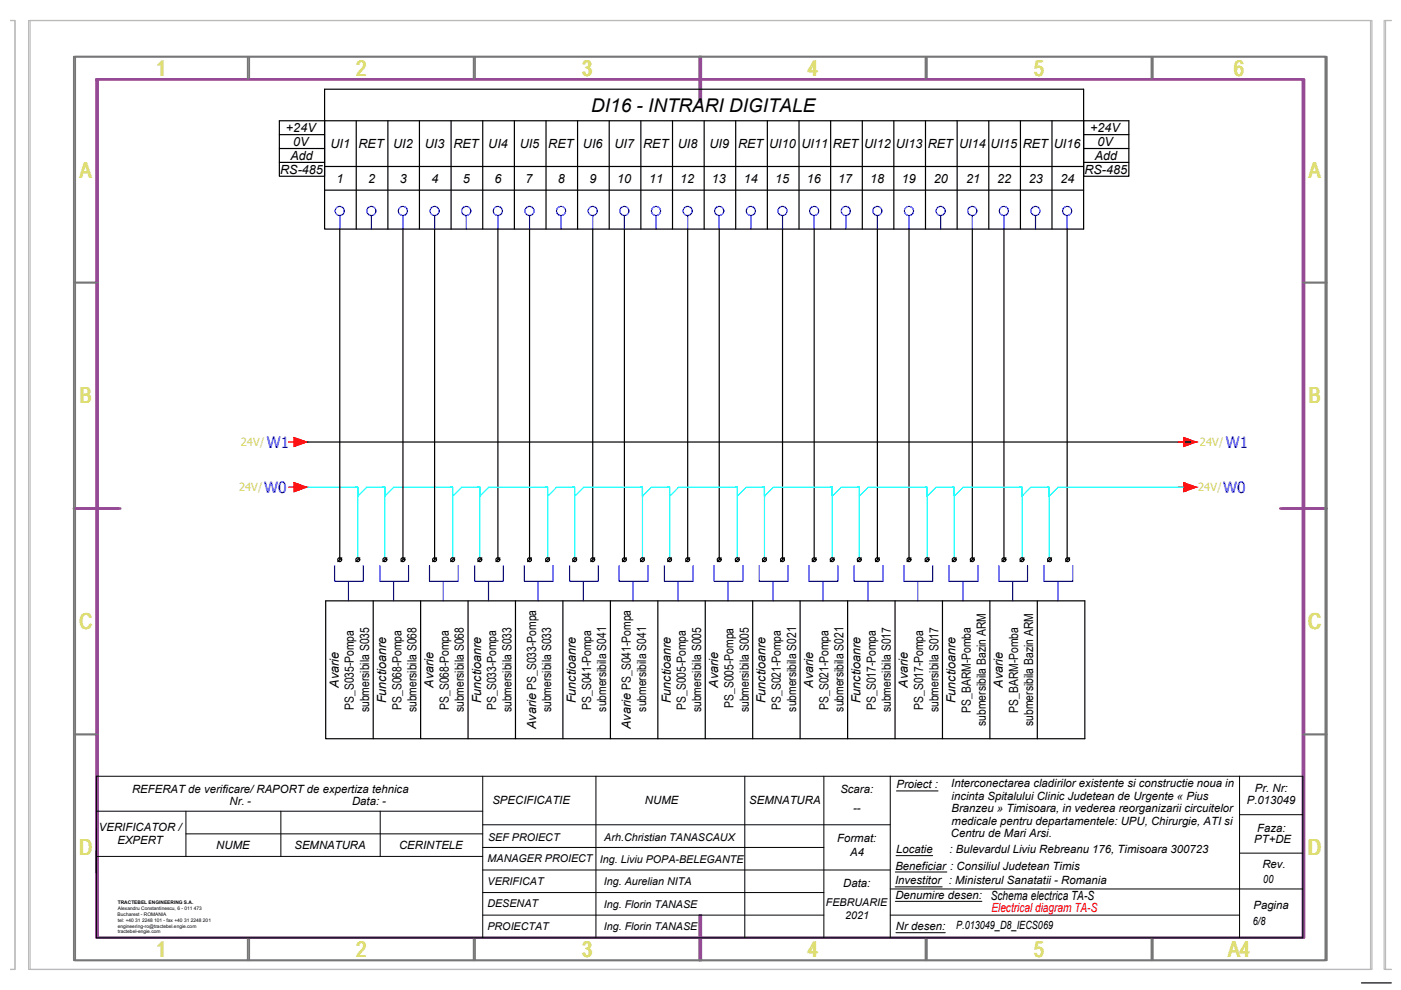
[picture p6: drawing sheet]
<svg xmlns="http://www.w3.org/2000/svg" width="297mm" height="210mm" viewBox="0 0 297 210" stroke-linecap="round" stroke-linejoin="round" font-family="sans-serif">
<!-- layer: CP_LINENORM -->
<path d="M2.1 4.4h1.1v201.1h-1.1M6.1 4.4h284.5v201.1h-284.5zM6.4 4.4h284.5v201.1h-284.5zM293.5 4.4h1.5h-1.2v201.1h1.2h-1.5z" fill="none" stroke="#bababa" stroke-width=".25"/>
<!-- layer: CP_FRAME -->
<path d="M20.4 16.8h255.8v182h-255.8zM20.7 16.8h255.8v182h-255.8zM148.3 12v9.6M148.6 12v9.6M15.6 107.8h9.9M271.4 107.8h9.9M148.3 194v9.6M148.6 194v9.6" fill="none" stroke="#954a95" stroke-width=".51"/>
<!-- layer: CP_FRREF -->
<g fill="none" stroke="#767676" stroke-width=".36">
<path d="M15.6 12h265.4v191.6h-265.4zM15.9 12h265.4v191.6h-265.4zM52.5 12v4.8M52.8 12v4.8M100.4 12v4.8M100.7 12v4.8M196.2 12v4.8M196.5 12v4.8M244.1 12v4.8M244.4 12v4.8M15.6 59.9h5.1M276.2 59.9h5.1"/>
<path d="M15.6 155.7h5.1M276.2 155.7h5.1M52.5 198.8v4.8M52.8 198.8v4.8M100.4 198.8v4.8M100.7 198.8v4.8M196.2 198.8v4.8M196.5 198.8v4.8M244.1 198.8v4.8M244.4 198.8v4.8"/>
</g>
<!-- layer: 0 -->
<g fill="none" stroke="#000" stroke-width=".25">
<path d="M68.8 18.9h161v29.7h-161zM59.2 28.5h9.6M59.2 31.5h9.6M59.2 34.4h9.6M68.8 25.6v11.8h-9.6v-11.8h180.1v11.8h-9.5v-11.8M68.8 35.3h161M75.5 25.6v23M82.2 25.6v23M88.9 25.6v23M95.6 25.6v23M102.3 25.6v23M109.1 25.6v23"/>
<path d="M115.8 25.6v23M122.5 25.6v23M129.2 25.6v23M135.9 25.6v23M142.6 25.6v23M149.3 25.6v23M156 25.6v23M162.7 25.6v23M169.4 25.6v23M176.1 25.6v23M182.8 25.6v23M189.5 25.6v23"/>
<path d="M196.2 25.6v23M202.9 25.6v23M209.6 25.6v23M216.4 25.6v23M223 25.6v23M229.8 28.5h9.5M229.8 31.5h9.5M229.8 34.4h9.5M68.8 40.3h161M72 48.6v70.1M85.4 48.6v70.1M92.1 48.6v70.1"/>
<path d="M105.6 48.6v70.1M112.3 48.6v70.1M125.7 48.6v70.1M132.4 48.6v70.1M145.8 48.6v70.1M152.5 48.6v70.1M165.9 48.6v70.1M172.6 48.6v70.1M186 48.6v70.1M192.7 48.6v70.1M206.1 48.6v70.1M212.9 48.6v70.1"/>
<path d="M226.3 48.6v70.1M65 93.7h187.4M72.5 118.3l-.9 .8M76.3 118.3l-.9 .8M82 118.3l-.8 .8M85.9 118.3l-.9 .8M92.6 118.3l-.9 .8M96.4 118.3l-.8 .8M102.2 118.3l-.9 .8M106 118.3l-.9 .8M112.7 118.3l-.8 .8M116.5 118.3l-.8 .8"/>
<path d="M122.3 118.3l-.9 .8M126.1 118.3l-.8 .8M132.8 118.3l-.8 .8M136.6 118.3l-.8 .8M142.4 118.3l-.9 .8M146.2 118.3l-.8 .8M152.9 118.3l-.8 .8M156.7 118.3l-.8 .8M162.5 118.3l-.8 .8M166.3 118.3l-.8 .8M173 118.3l-.8 .8M176.9 118.3l-.9 .8"/>
<path d="M182.6 118.3l-.8 .8M186.4 118.3l-.8 .8M193.2 118.3l-.9 .8M197 118.3l-.9 .8M202.7 118.3l-.8 .8M206.6 118.3l-.9 .8M213.3 118.3l-.9 .8M217.1 118.3l-.8 .8M223 118.3l-.9 .8M226.8 118.3l-.9 .8M288.7 208.4h6.3"/>
<circle cx="72" cy="118.7" r=".41"/>
<circle cx="75.9" cy="118.7" r=".41"/>
<circle cx="81.6" cy="118.7" r=".41"/>
<circle cx="85.4" cy="118.7" r=".41"/>
<circle cx="92.1" cy="118.7" r=".41"/>
<circle cx="96" cy="118.7" r=".41"/>
<circle cx="101.7" cy="118.7" r=".41"/>
<circle cx="105.6" cy="118.7" r=".41"/>
<circle cx="112.3" cy="118.7" r=".41"/>
<circle cx="116.1" cy="118.7" r=".41"/>
<circle cx="121.8" cy="118.7" r=".41"/>
<circle cx="125.7" cy="118.7" r=".41"/>
<circle cx="132.4" cy="118.7" r=".41"/>
<circle cx="136.2" cy="118.7" r=".41"/>
<circle cx="142" cy="118.7" r=".41"/>
<circle cx="145.8" cy="118.7" r=".41"/>
<circle cx="152.5" cy="118.7" r=".41"/>
<circle cx="156.3" cy="118.7" r=".41"/>
<circle cx="162.1" cy="118.7" r=".41"/>
<circle cx="165.9" cy="118.7" r=".41"/>
<circle cx="172.6" cy="118.7" r=".41"/>
<circle cx="176.4" cy="118.7" r=".41"/>
<circle cx="182.2" cy="118.7" r=".41"/>
<circle cx="186" cy="118.7" r=".41"/>
<circle cx="192.7" cy="118.7" r=".41"/>
<circle cx="196.6" cy="118.7" r=".41"/>
<circle cx="202.3" cy="118.7" r=".41"/>
<circle cx="206.1" cy="118.7" r=".41"/>
<circle cx="212.8" cy="118.7" r=".41"/>
<circle cx="216.7" cy="118.7" r=".41"/>
<circle cx="222.5" cy="118.7" r=".41"/>
<circle cx="226.4" cy="118.7" r=".41"/>
</g>
<!-- layer: EPLAN311 -->
<g fill="#f00" stroke="#f00" stroke-width=".21">
<path d="M62.3 92.8l2.7 .9h-2.7zM62.3 93.7v1l2.7-1z"/>
<path d="M62.3 102.3l2.7 1h-2.7zM62.3 103.3v1l2.7-1z"/>
<path d="M251 92.8l2.6 .9h-2.6zM251 93.7v1l2.6-1z"/>
<path d="M251 102.3l2.6 1h-2.6zM251 103.3v1l2.6-1z"/>
</g>
<g fill="none" stroke="#0ff" stroke-width=".25">
<path d="M65 103.3h10.7M75.4 103.3h.5v1.9l1.9-1.9h3.8v15.4M75.9 103.3v15.4M81.1 103.3h.5v1.9l1.9-1.9h12.5v15.4M95.5 103.3h.5v1.9l1.9-1.9h3.8v15.4M101.2 103.3h.5v1.9l1.9-1.9h12.5v1.9l1.9-1.9h3.8v15.4M115.6 103.3h.5v15.4M121.4 103.3h.4v1.9l2-1.9h12.4v1.9l1.9-1.9h3.9v15.4M135.7 103.3h.5v15.4M141.5 103.3h.5v1.9l1.9-1.9h12.4v1.9l1.9-1.9h3.9v15.4M155.9 103.3h.4v15.4M161.6 103.3h.5v1.9l1.9-1.9h12.5v1.9l1.9-1.9h3.8v15.4"/>
<path d="M176 103.3h.5v15.4M181.7 103.3h.5v1.9l1.9-1.9h12.5v1.9l1.9-1.9h3.8v15.4M196.1 103.3h.5v15.4M201.8 103.3h.5v1.9l1.9-1.9h12.5v1.9l1.9-1.9h3.8v15.4M216.2 103.3h.5v15.4M222 103.3h.4v1.9l2-1.9h26.6"/>
</g>
<path d="M61.2 93.7h1.1M62.3 92.8l2.7 .9-2.7 1zM249.8 93.7h1.2M251 92.8l2.6 .9-2.6 1zM61.2 103.3h1.1M62.3 102.3l2.7 1-2.7 1zM249.8 103.3h1.2M251 102.3l2.6 1-2.6 1z" fill="none" stroke="#f00" stroke-width=".25"/>
<!-- layer: 0 -->
<g fill="none" stroke="#00f" stroke-width=".25">
<path d="M70.9 119.9v3.4h6.1v-3.4M80.5 119.9v3.4h6.1v-3.4M91.1 119.9v3.4h6.1v-3.4M100.6 119.9v3.4h6.1v-3.4M111.2 119.9v3.4h6.1v-3.4M120.8 119.9v3.4h6.1v-3.4M131.3 119.9v3.4h6.1v-3.4M140.9 119.9v3.4h6.1v-3.4M151.4 119.9v3.4h6.1v-3.4M161 119.9v3.4h6.1v-3.4M171.5 119.9v3.4h6.1v-3.4M181.1 119.9v3.4h6.1v-3.4"/>
<path d="M191.7 119.9v3.4h6v-3.4M201.2 119.9v3.4h6.1v-3.4M211.8 119.9v3.4h6.1v-3.4M221.3 119.9v3.4h6.1v-3.4M73.9 123.3v4.1M83.4 123.3v4.1M94 123.3v4.1M103.6 123.3v4.1M114.1 123.3v4.1M123.7 123.3v4.1M134.2 123.3v4.1M143.8 123.3v4.1"/>
<path d="M154.3 123.3v4.1M163.9 123.3v4.1M174.5 123.3v4.1M184 123.3v4.1M194.6 123.3v4.1M204.2 123.3v4.1M214.7 123.3v4.1M224.3 123.3v4.1"/>
</g>
<!-- layer: EPLAN302 -->
<g fill="none" stroke="#00f" stroke-width=".25">
<path d="M72 45.7v2.9M78.7 45.7v2.9M85.4 45.7v2.9M92.1 45.7v2.9M98.9 45.7v2.9M105.6 45.7v2.9M112.3 45.7v2.9M119 45.7v2.9M125.7 45.7v2.9M132.4 45.7v2.9M139.1 45.7v2.9M145.8 45.7v2.9"/>
<path d="M152.5 45.7v2.9M159.2 45.7v2.9M165.9 45.7v2.9M172.6 45.7v2.9M179.3 45.7v2.9M186 45.7v2.9M192.7 45.7v2.9M199.4 45.7v2.9M206.1 45.7v2.9M212.9 45.7v2.9M219.5 45.7v2.9M226.3 45.7v2.9"/>
<circle cx="72" cy="44.7" r=".96"/>
<circle cx="78.7" cy="44.7" r=".96"/>
<circle cx="85.4" cy="44.7" r=".96"/>
<circle cx="92.1" cy="44.7" r=".96"/>
<circle cx="98.8" cy="44.7" r=".96"/>
<circle cx="105.6" cy="44.7" r=".96"/>
<circle cx="112.3" cy="44.7" r=".96"/>
<circle cx="119" cy="44.7" r=".96"/>
<circle cx="125.7" cy="44.7" r=".96"/>
<circle cx="132.4" cy="44.7" r=".96"/>
<circle cx="139.1" cy="44.7" r=".96"/>
<circle cx="145.8" cy="44.7" r=".96"/>
<circle cx="152.5" cy="44.7" r=".96"/>
<circle cx="159.2" cy="44.7" r=".96"/>
<circle cx="165.9" cy="44.7" r=".96"/>
<circle cx="172.6" cy="44.7" r=".96"/>
<circle cx="179.3" cy="44.7" r=".96"/>
<circle cx="186" cy="44.7" r=".96"/>
<circle cx="192.7" cy="44.7" r=".96"/>
<circle cx="199.4" cy="44.7" r=".96"/>
<circle cx="206.1" cy="44.7" r=".96"/>
<circle cx="212.8" cy="44.7" r=".96"/>
<circle cx="219.5" cy="44.7" r=".96"/>
<circle cx="226.2" cy="44.7" r=".96"/>
</g>
<!-- layer: E-RevizieVP -->
<g fill="none" stroke="#000" stroke-width=".25">
<path d="M69.1 127.4h160.9v29.2h-160.9zM79.1 127.4v29.2M89.2 127.4v29.2M99.2 127.4v29.2M109.3 127.4v29.2M119.3 127.4v29.2M129.4 127.4v29.2M139.5 127.4v29.2M149.5 127.4v29.2M159.6 127.4v29.2M169.6 127.4v29.2M179.7 127.4v29.2"/>
<path d="M189.8 127.4v29.2M199.8 127.4v29.2M209.9 127.4v29.2M219.9 127.4v29.2"/>
</g>
<!-- layer: c_cartus text -->
<g fill="none" stroke="#000" stroke-width=".21">
<path d="M20.4 175.6v9.6M20.4 172h81.9M39.4 172v9.6M39.4 176.8h62.9M59.5 172v9.6M80.6 172v9.6M102.3 174.9h86.5M102.3 179.7h72.4M102.3 164.6v34.2M126.4 164.6v34.2M157.9 164.6v34.2M174.7 164.6v34.2"/>
<path d="M188.8 164.6v34.2M190.1 167.7h8.8M262.8 164.6v34.2M262.8 172.7h13.4M276.2 164.6h-255.8v34.2h255.8M20.4 181.6h81.9M102.3 184.5h86.5M102.3 189.2h72.4M102.3 194h72.4M188.8 188.5h87.4M188.8 194h74M189.8 188h10"/>
<path d="M189.8 184.9h11M189.8 191.1h18.4M190 197.8h10.4M190 181.4h7.7M262.8 180.9h13.4"/>
</g>
<!-- layer: a_has_UPU -->
<path d="M276.2 164.6v34.2" fill="none" stroke="#000" stroke-width=".21"/>
<g font-size="4.7" fill="#dddd6e">
<text x="33" y="16.1">1</text>
<text x="75.4" y="16.1">2</text>
<text x="123.3" y="16.1">3</text>
<text x="171.2" y="16.1">4</text>
<text x="219.1" y="16">5</text>
<text x="261.5" y="16.1">6</text>
<text x="16.8" y="37.6">A</text>
<text x="277.4" y="37.6">A</text>
<text x="16.8" y="85.5">B</text>
<text x="277.4" y="85.5">B</text>
<text x="16.7" y="133.4">C</text>
<text x="277.2" y="133.4">C</text>
<text x="16.7" y="181.3">D</text>
<text x="277.2" y="181.3">D</text>
<text x="33" y="202.9">1</text>
<text x="75.4" y="202.9">2</text>
<text x="123.3" y="202.9">3</text>
<text x="171.2" y="202.9">4</text>
<text x="219.1" y="202.9">5</text>
<text x="260.3" y="202.9">A4</text>
</g>
<text font-size="4" x="125.4" y="23.7">DI16 - INTRARI DIGITALE</text>
<g font-size="3.3" fill="#00f">
<text x="56.6" y="94.9">W1</text>
<text x="259.9" y="94.9">W1</text>
<text x="56" y="104.5">W0</text>
<text x="259.4" y="104.5">W0</text>
</g>
<g font-size="2.7">
<text x="60.6" y="28">+24V</text>
<text x="231.1" y="28">+24V</text>
<text x="61.6" y="33.9">Add</text>
<text x="62.2" y="31">0V</text>
<text x="70.1" y="31.4">UI1</text>
<text x="76" y="31.4">RET</text>
<text x="83.4" y="31.4">UI2</text>
<text x="90.1" y="31.4">UI3</text>
<text x="96.1" y="31.4">RET</text>
<text x="103.5" y="31.4">UI4</text>
<text x="110.2" y="31.4">UI5</text>
<text x="116.3" y="31.4">RET</text>
<text x="123.6" y="31.4">UI6</text>
<text x="130.3" y="31.4">UI7</text>
<text x="136.4" y="31.4">RET</text>
<text x="143.7" y="31.4">UI8</text>
<text x="150.4" y="31.4">UI9</text>
<text x="156.5" y="31.4">RET</text>
<text x="163.1" y="31.4">UI10</text>
<text x="169.9" y="31.4">UI11</text>
<text x="176.6" y="31.4">RET</text>
<text x="183.2" y="31.4">UI12</text>
<text x="189.9" y="31.4">UI13</text>
<text x="196.7" y="31.4">RET</text>
<text x="203.4" y="31.4">UI14</text>
<text x="210" y="31.4">UI15</text>
<text x="216.8" y="31.4">RET</text>
<text x="223.4" y="31.4">UI16</text>
<text x="232.1" y="33.9">Add</text>
<text x="232.7" y="31">0V</text>
<text x="59.4" y="36.8">RS-485</text>
<text x="71.3" y="38.8">1</text>
<text x="78" y="38.8">2</text>
<text x="84.8" y="38.7">3</text>
<text x="91.5" y="38.7">4</text>
<text x="98.1" y="38.7">5</text>
<text x="104.8" y="38.7">6</text>
<text x="111.4" y="38.7">7</text>
<text x="118.3" y="38.7">8</text>
<text x="125" y="38.7">9</text>
<text x="130.8" y="38.7">10</text>
<text x="137.7" y="38.8">11</text>
<text x="144.2" y="38.8">12</text>
<text x="150.9" y="38.7">13</text>
<text x="157.7" y="38.8">14</text>
<text x="164.3" y="38.7">15</text>
<text x="171.1" y="38.7">16</text>
<text x="177.7" y="38.8">17</text>
<text x="184.5" y="38.7">18</text>
<text x="191.2" y="38.7">19</text>
<text x="198" y="38.7">20</text>
<text x="204.8" y="38.8">21</text>
<text x="211.4" y="38.8">22</text>
<text x="218.1" y="38.7">23</text>
<text x="224.9" y="38.8">24</text>
<text x="229.9" y="36.8">RS-485</text>
<text x="71.8" y="145.8" transform="rotate(-90 71.8 145.8)">Avarie</text>
<text x="81.9" y="149.1" transform="rotate(-90 81.9 149.1)">Functioanre</text>
<text x="91.9" y="145.8" transform="rotate(-90 91.9 145.8)">Avarie</text>
<text x="102" y="149.1" transform="rotate(-90 102 149.1)">Functioanre</text>
<text x="122.1" y="149.1" transform="rotate(-90 122.1 149.1)">Functioanre</text>
<text x="142.2" y="149.1" transform="rotate(-90 142.2 149.1)">Functioanre</text>
<text x="152.3" y="145.8" transform="rotate(-90 152.3 145.8)">Avarie</text>
<text x="162.3" y="149.1" transform="rotate(-90 162.3 149.1)">Functioanre</text>
<text x="172.4" y="145.8" transform="rotate(-90 172.4 145.8)">Avarie</text>
<text x="182.4" y="149.1" transform="rotate(-90 182.4 149.1)">Functioanre</text>
<text x="192.5" y="145.8" transform="rotate(-90 192.5 145.8)">Avarie</text>
<text x="202.6" y="149.1" transform="rotate(-90 202.6 149.1)">Functioanre</text>
<text x="212.6" y="145.8" transform="rotate(-90 212.6 145.8)">Avarie</text>
<text x="75" y="150.5" transform="rotate(-90 75 150.5)">PS_S035-Pompa</text>
<text x="78.3" y="151" transform="rotate(-90 78.3 151)">submersibila S035</text>
<text x="85.1" y="150.5" transform="rotate(-90 85.1 150.5)">PS_S068-Pompa</text>
<text x="88.3" y="151" transform="rotate(-90 88.3 151)">submersibila S068</text>
<text x="95.2" y="150.5" transform="rotate(-90 95.2 150.5)">PS_S068-Pompa</text>
<text x="98.4" y="151" transform="rotate(-90 98.4 151)">submersibila S068</text>
<text x="105.2" y="150.5" transform="rotate(-90 105.2 150.5)">PS_S033-Pompa</text>
<text x="108.4" y="151" transform="rotate(-90 108.4 151)">submersibila S033</text>
<text x="113.7" y="154.6" transform="rotate(-90 113.7 154.6)">Avarie PS_S033-Pompa</text>
<text x="116.9" y="151" transform="rotate(-90 116.9 151)">submersibila S033</text>
<text x="125.3" y="150.5" transform="rotate(-90 125.3 150.5)">PS_S041-Pompa</text>
<text x="128.6" y="150.9" transform="rotate(-90 128.6 150.9)">submersibila S041</text>
<text x="133.8" y="154.6" transform="rotate(-90 133.8 154.6)">Avarie PS_S041-Pompa</text>
<text x="137" y="150.9" transform="rotate(-90 137 150.9)">submersibila S041</text>
<text x="145.4" y="150.5" transform="rotate(-90 145.4 150.5)">PS_S005-Pompa</text>
<text x="148.7" y="151" transform="rotate(-90 148.7 151)">submersibila S005</text>
<text x="155.5" y="150.1" transform="rotate(-90 155.5 150.1)">PS_S005-Pompa</text>
<text x="158.7" y="151" transform="rotate(-90 158.7 151)">submersibila S005</text>
<text x="165.6" y="150.5" transform="rotate(-90 165.6 150.5)">PS_S021-Pompa</text>
<text x="168.8" y="150.9" transform="rotate(-90 168.8 150.9)">submersibila S021</text>
<text x="175.6" y="150.5" transform="rotate(-90 175.6 150.5)">PS_S021-Pompa</text>
<text x="178.8" y="150.9" transform="rotate(-90 178.8 150.9)">submersibila S021</text>
<text x="185.7" y="150.5" transform="rotate(-90 185.7 150.5)">PS_S017-Pompa</text>
<text x="188.9" y="151" transform="rotate(-90 188.9 151)">submersibila S017</text>
<text x="195.7" y="150.5" transform="rotate(-90 195.7 150.5)">PS_S017-Pompa</text>
<text x="199" y="151" transform="rotate(-90 199 151)">submersibila S017</text>
<text x="205.8" y="151.1" transform="rotate(-90 205.8 151.1)">PS_BARM-Pomba</text>
<text x="209" y="153.9" transform="rotate(-90 209 153.9)">submersibila Bazin ARM</text>
<text x="215.9" y="151.1" transform="rotate(-90 215.9 151.1)">PS_BARM-Pomba</text>
<text x="219.1" y="153.9" transform="rotate(-90 219.1 153.9)">submersibila Bazin ARM</text>
<text x="210.1" y="190.8">Schema electrica TA-S</text>
</g>
<text font-size="2.7" fill="#f00" x="210.2" y="193.3">Electrical diagram TA-S</text>
<g font-size="2.4" fill="#a5dd6e">
<text x="51.1" y="94.6">24V/</text>
<text x="254.4" y="94.6">24V/</text>
<text x="50.7" y="104.2">24V/</text>
<text x="254" y="104.2">24V/</text>
</g>
<g font-size="2.4">
<text x="190.1" y="167.2">Proiect :</text>
<text x="201.7" y="166.9">Interconectarea cladirilor existente si constructie noua in</text>
<text x="266.1" y="167.8">Pr. Nr:</text>
<text x="28" y="168.1">REFERAT de verificare/ RAPORT de expertiza tehnica</text>
<text x="48.7" y="170.7">Nr. -</text>
<text x="74.6" y="170.7">Data: -</text>
<text x="104.4" y="170.4">SPECIFICATIE</text>
<text x="136.7" y="170.4">NUME</text>
<text x="158.9" y="170.4">SEMNATURA</text>
<text x="178.2" y="168.2">Scara:</text>
<text x="180.9" y="172.1">--</text>
<text x="201.7" y="172.2">Branzeu » Timisoara, in vederea reorganizarii circuitelor</text>
<text x="201.7" y="169.6">incinta Spitalului Clinic Judetean de Urgente « Pius</text>
<text x="264.4" y="170.5">P.013049</text>
<text x="21" y="176.3">VERIFICATOR /</text>
<text x="24.9" y="178.9">EXPERT</text>
<text x="177.5" y="178.5">Format:</text>
<text x="201.6" y="177.6">Centru de Mari Arsi.</text>
<text x="201.7" y="174.9">medicale pentru departamentele: UPU, Chirurgie, ATI si</text>
<text x="265.9" y="178.7">PT+DE</text>
<text x="266.5" y="176.5">Faza:</text>
<text x="45.9" y="180">NUME</text>
<text x="62.4" y="180">SEMNATURA</text>
<text x="84.6" y="180">CERINTELE</text>
<text x="180.2" y="181.5">A4</text>
<text x="189.8" y="184.4">Beneficiar : Consiliul Judetean Timis</text>
<text x="190" y="180.9">Locatie</text>
<text x="201.3" y="180.9">: Bulevardul Liviu Rebreanu 176, Timisoara 300723</text>
<text x="267.7" y="184.1">Rev.</text>
<text x="178.8" y="188.1">Data:</text>
<text x="189.8" y="187.5">Investitor : Ministerul Sanatatii - Romania</text>
<text x="189.8" y="190.6">Denumire desen:</text>
<text x="267.9" y="187.1">00</text>
<text x="190" y="197.2">Nr desen:</text>
<text x="202.7" y="196.9">P.013049_D8_IECS069</text>
<text x="265.6" y="196.1">6/8</text>
<text x="265.8" y="192.7">Pagina</text>
</g>
<g font-size="2.3">
<text x="103.5" y="178.3">SEF PROIECT</text>
<text x="128.1" y="178.3">Arh.Christian TANASCAUX</text>
<text x="103.4" y="182.9">MANAGER PROIECT</text>
<text x="127.2" y="182.9">Ing. Liviu POPA-BELEGANTE</text>
<text x="103.4" y="187.6">VERIFICAT</text>
<text x="128" y="187.6">Ing. Aurelian NITA</text>
<text x="103.3" y="192.4">DESENAT</text>
<text x="103.3" y="197.2">PROIECTAT</text>
<text x="128" y="192.4">Ing. Florin TANASE</text>
<text x="128" y="197.2">Ing. Florin TANASE</text>
<text x="175.1" y="192.1">FEBRUARIE</text>
<text x="179.2" y="194.8">2021</text>
</g>
<g font-size="1">
<text x="25" y="191.6">TRACTEBEL ENGINEERING S.A.</text>
<text x="24.9" y="194.2">Bucharest - ROMANIA</text>
<text x="25" y="196.7">engineering-ro@tractebel.engie.com</text>
<text x="25" y="195.4">tel: +40 31 2248 101 - fax +40 31 2248 201</text>
<text x="25" y="197.9">tractebel-engie.com</text>
<text x="25" y="192.9">Alexandru Constantinescu, 6 - 011 473</text>
</g>
</svg>
